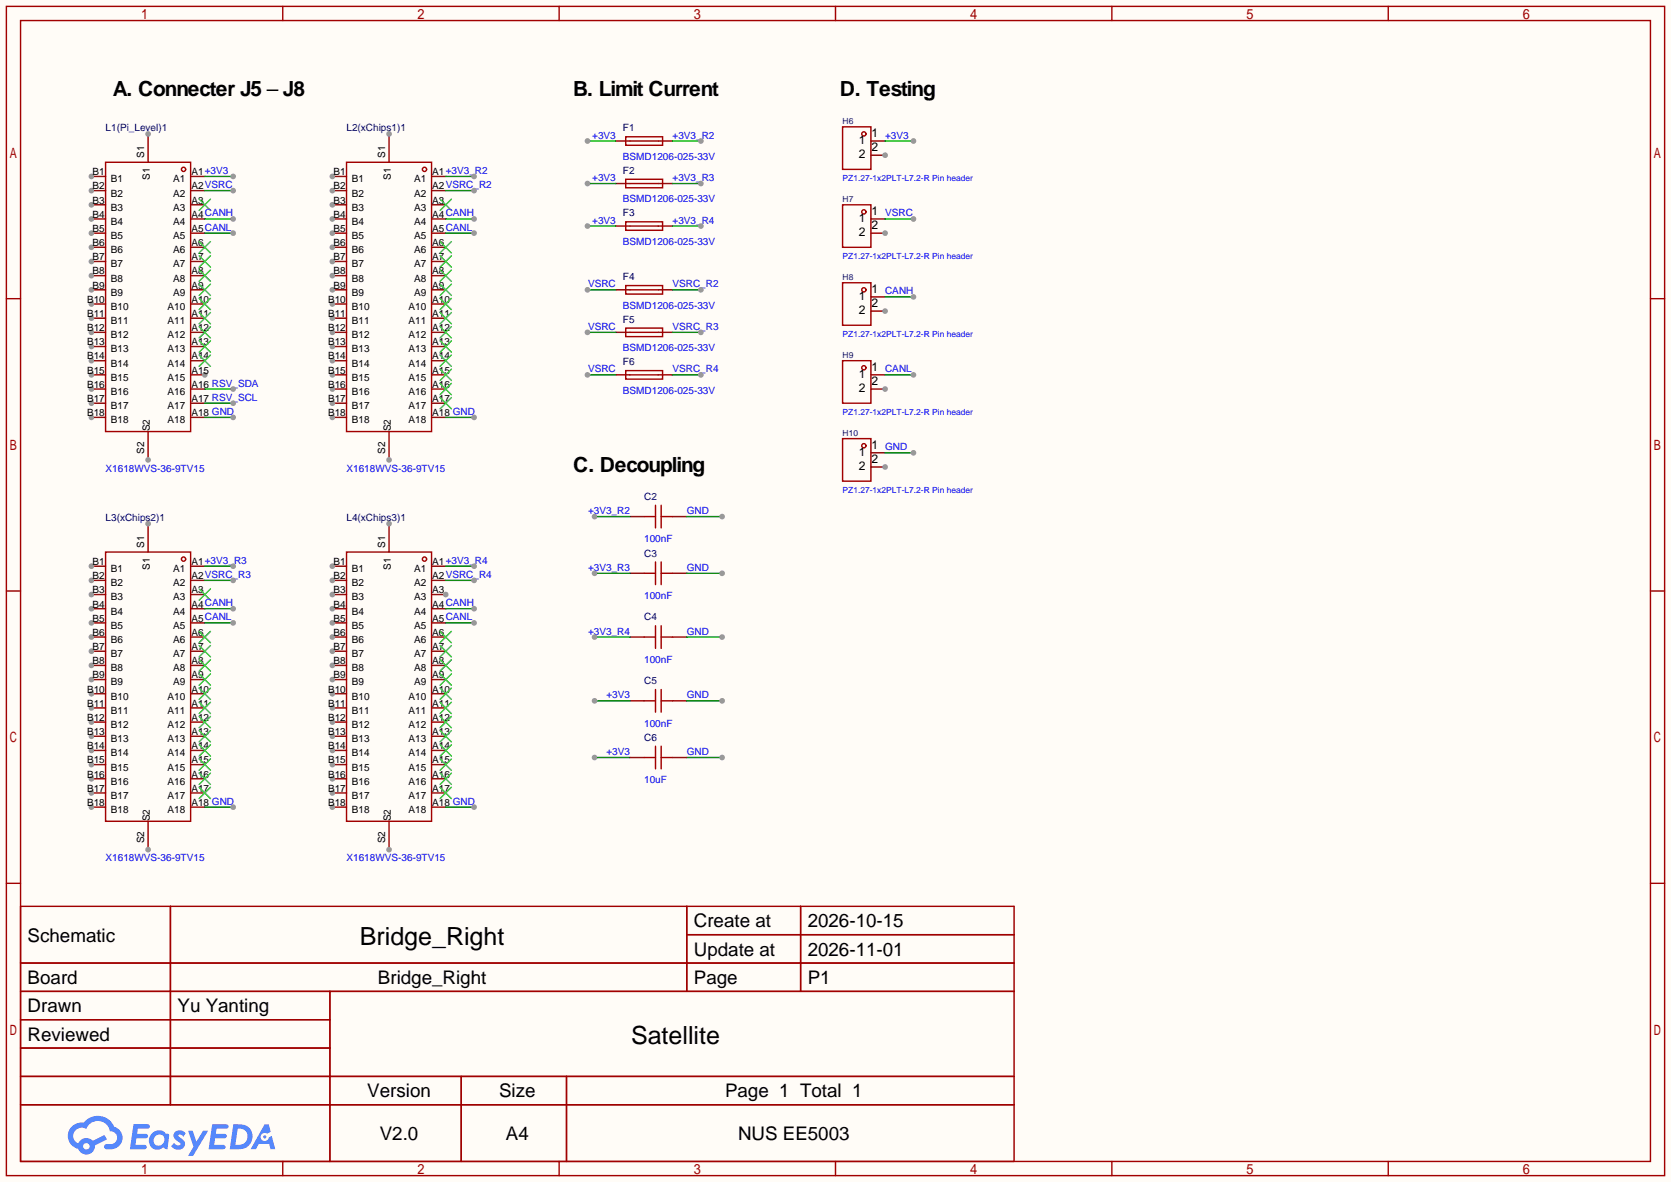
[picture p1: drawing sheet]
<svg xmlns="http://www.w3.org/2000/svg" width="299mm" height="212mm" viewBox="0 0 299 212" stroke-linecap="round" stroke-linejoin="round" font-family="sans-serif">
<path d="M0 0h299.5v211.8h-299.5z" fill="#fffcf7"/>
<g fill="none" stroke="#a10000" stroke-width=".25">
<path d="M1.1 1.1h297.2v209.6h-297.2zM3.7 3.7h292.1v204.5h-292.1zM50.7 1.1v2.6M100.2 1.1v2.6M149.7 1.1v2.6M199.3 1.1v2.6M248.8 1.1v2.6M1.1 53.5h2.6M295.8 53.5h2.5M1.1 105.9h2.6M295.8 105.9h2.5M1.1 158.3h2.6"/>
<path d="M295.8 158.3h2.5M3.7 162.4h178v45.8h-178zM3.7 172.6h178M3.7 177.7h178M30.5 162.4v35.6M59.1 177.7v30.5M123.1 162.4v15.3M123.1 167.5h58.6M143.5 162.4v15.3M3.7 182.8h55.4M3.7 192.9h178M3.7 187.8h55.4"/>
<path d="M3.7 198h178M82.7 192.9v15.3M101.5 192.9v15.3M50.7 208.2v2.5M100.2 208.2v2.5M149.7 208.2v2.5M199.3 208.2v2.5M248.8 208.2v2.5"/>
</g>
<g fill="#5487ff">
<path d="M31.4 202.8a1.3 1.3 0 0 1 1.9 .3l-.4 .6a.54 .54 0 0 0-1-.2l.2 .2a1.58 1.58 0 0 1 1 1.6 1.43 1.43 0 0 1-2.4 .1l.5-.6a.64 .64 0 0 0 .5 .5 .64 .64 0 0 0 .6-.3l-.1-.2a1.6 1.6 0 0 1-1.1-1.6z"/>
<path d="M33.7 202.7h.8l.7 1.9 1.2-1.9h.9l-2.7 4.5h-.9l1-1.7z"/>
<path d="M23.9 201.5h1.7a1.31 1.31 0 0 1 1.2 .2 .4 .4 0 0 1-.4 .6h-1.7l-.1 .9h1.6a.4 .4 0 0 1 .3 .4 .4 .4 0 0 1-.4 .4h-1.7l-.1 1.2h.8a1.23 1.23 0 0 1 1.2 .2 .39 .39 0 0 1-.4 .6h-2.6z"/>
<path d="M38 201.5h1.7a1.32 1.32 0 0 1 1.2 .2 .39 .39 0 0 1-.3 .6h-1.8l-.1 .9h1.6a.4 .4 0 0 1 .4 .4 .4 .4 0 0 1-.5 .4h-1.6l-.2 1.2h.8a1.23 1.23 0 0 1 1.2 .2 .39 .39 0 0 1-.4 .6h-2.6z"/>
<path d="M47.4 201.5h.8l.3 1.3-.6 .4a.75 .75 0 0 0-1.1 .3 .75 .75 0 0 0 .4 1 .75 .75 0 0 0 1-.6l.5-.3 .6 2.4h-.8l-.3-1h-1.8l-.5 1h-1z"/>
<path d="M41.8 201.5l-.6 4.5h1.4a2.27 2.27 0 0 0 2.7-2.3 2.27 2.27 0 0 0-2.7-2.2zM42.6 202.3a1.5 1.5 0 0 1 1.8 1.5 1.5 1.5 0 0 1-1.9 1.4h-.3z"/>
<path d="M27.2 203.1a1.62 1.62 0 0 0-.4 2.1 1.62 1.62 0 0 0 2.1 .7l.3-.3 .4 .3 .4 .1 .3-2.5-.1-.3h-.5a1.58 1.58 0 0 0-2.5-.1zM27.8 203.6a.98 .98 0 0 1 1.6 .2 .98 .98 0 0 1-.6 1.5 .94 .94 0 0 1-1.2-.4 .94 .94 0 0 1 .2-1.3z"/>
<path d="M12.9 201.9a2.37 2.37 0 0 0 1.1 4 1.54 1.54 0 0 0 1.8 1 1.54 1.54 0 0 0 1.2-1.6l2.2-1.1-.5-.8-2.1 1.1a1.57 1.57 0 0 0-2.6 .4 1.5 1.5 0 0 1-.7-2.1 1.5 1.5 0 0 1 2.2-.5 2.23 2.23 0 0 1 2.3-1.4 2.23 2.23 0 0 1 1.9 1.8 1.16 1.16 0 0 1 1.3 1.1 1.16 1.16 0 0 1-1.1 1.3h-.7a.47 .47 0 0 0-.6 .3 .47 .47 0 0 0 .5 .6 2.23 2.23 0 0 0 2.2-.7 2.23 2.23 0 0 0 .5-2.3 2.16 2.16 0 0 0-1.3-1.1 3.2 3.2 0 0 0-5.5-.7l-1.1 .1zM14.9 205.4a.6 .6 0 0 1 1.2 0 .6 .6 0 0 1-1.2 0z"/>
<circle cx="47.4" cy="203.8" r=".28"/>
</g>
<path d="M16.4 144.7h2.5" fill="none" stroke="#870000" stroke-width=".25"/>
<circle cx="16.4" cy="144.7" r=".51" fill="#999"/>
<path d="M16.4 142.1h2.5" fill="none" stroke="#870000" stroke-width=".25"/>
<circle cx="16.4" cy="142.1" r=".51" fill="#999"/>
<path d="M16.4 139.6h2.5" fill="none" stroke="#870000" stroke-width=".25"/>
<circle cx="16.4" cy="139.6" r=".51" fill="#999"/>
<path d="M16.4 137h2.5" fill="none" stroke="#870000" stroke-width=".25"/>
<circle cx="16.4" cy="137" r=".51" fill="#999"/>
<path d="M16.4 134.5h2.5" fill="none" stroke="#870000" stroke-width=".25"/>
<circle cx="16.4" cy="134.5" r=".51" fill="#999"/>
<path d="M16.4 132h2.5" fill="none" stroke="#870000" stroke-width=".25"/>
<circle cx="16.4" cy="132" r=".51" fill="#999"/>
<path d="M16.4 129.4h2.5" fill="none" stroke="#870000" stroke-width=".25"/>
<circle cx="16.4" cy="129.4" r=".51" fill="#999"/>
<path d="M16.4 126.9h2.5" fill="none" stroke="#870000" stroke-width=".25"/>
<circle cx="16.4" cy="126.9" r=".51" fill="#999"/>
<path d="M16.4 124.3h2.5" fill="none" stroke="#870000" stroke-width=".25"/>
<circle cx="16.4" cy="124.3" r=".51" fill="#999"/>
<path d="M16.4 121.8h2.5" fill="none" stroke="#870000" stroke-width=".25"/>
<circle cx="16.4" cy="121.8" r=".51" fill="#999"/>
<path d="M16.4 119.3h2.5" fill="none" stroke="#870000" stroke-width=".25"/>
<circle cx="16.4" cy="119.3" r=".51" fill="#999"/>
<path d="M16.4 116.7h2.5" fill="none" stroke="#870000" stroke-width=".25"/>
<circle cx="16.4" cy="116.7" r=".51" fill="#999"/>
<path d="M16.4 114.2h2.5" fill="none" stroke="#870000" stroke-width=".25"/>
<circle cx="16.4" cy="114.2" r=".51" fill="#999"/>
<path d="M16.4 111.6h2.5" fill="none" stroke="#870000" stroke-width=".25"/>
<circle cx="16.4" cy="111.6" r=".51" fill="#999"/>
<path d="M16.4 109.1h2.5" fill="none" stroke="#870000" stroke-width=".25"/>
<circle cx="16.4" cy="109.1" r=".51" fill="#999"/>
<path d="M16.4 106.6h2.5" fill="none" stroke="#870000" stroke-width=".25"/>
<circle cx="16.4" cy="106.6" r=".51" fill="#999"/>
<path d="M16.4 104h2.5" fill="none" stroke="#870000" stroke-width=".25"/>
<circle cx="16.4" cy="104" r=".51" fill="#999"/>
<path d="M16.4 101.5h2.5" fill="none" stroke="#870000" stroke-width=".25"/>
<circle cx="16.4" cy="101.5" r=".51" fill="#999"/>
<g fill="none" stroke="#870000" stroke-width=".25">
<path d="M26.5 93.9v5M34.2 119.3h2.5M34.2 116.7h2.5M34.2 114.2h2.5M34.2 111.6h2.5M34.2 109.1h2.5M34.2 106.6h2.5M34.2 104h2.5M34.2 101.5h2.5M34.2 139.6h2.5M34.2 137h2.5M34.2 134.5h2.5"/>
<path d="M34.2 132h2.5M34.2 129.4h2.5M34.2 126.9h2.5M34.2 124.3h2.5M34.2 121.8h2.5M34.2 144.7h2.5M34.2 142.1h2.5"/>
</g>
<g fill="none" stroke="#3c3" stroke-width=".25">
<path d="M35.7 118.2l2 2.1M35.7 115.7l2 2M35.7 113.2l2 2M35.7 105.5l2 2.1M37.7 118.2l-2 2.1M37.7 115.7l-2 2M37.7 113.2l-2 2M37.7 105.5l-2 2.1M35.7 138.6l2 2M35.7 136l2 2M35.7 133.5l2 2M35.7 130.9l2 2.1"/>
<path d="M35.7 128.4l2 2M35.7 125.9l2 2M35.7 123.3l2 2M35.7 120.8l2 2M37.7 138.6l-2 2M37.7 136l-2 2M37.7 133.5l-2 2M37.7 130.9l-2 2.1M37.7 128.4l-2 2M37.7 125.9l-2 2M37.7 123.3l-2 2M37.7 120.8l-2 2"/>
<path d="M35.7 141.1l2 2M37.7 141.1l-2 2"/>
</g>
<g fill="none" stroke="#a10000" stroke-width=".25">
<path d="M18.9 98.9h15.3v48.3h-15.3z"/>
<circle cx="32.9" cy="100.2" r=".38"/>
</g>
<circle cx="26.5" cy="93.9" r=".51" fill="#999"/>
<path d="M26.5 147.2v5.1" fill="none" stroke="#870000" stroke-width=".25"/>
<circle cx="26.5" cy="152.3" r=".51" fill="#999"/>
<path d="M59.6 144.7h2.5" fill="none" stroke="#870000" stroke-width=".25"/>
<circle cx="59.6" cy="144.7" r=".51" fill="#999"/>
<path d="M59.6 142.1h2.5" fill="none" stroke="#870000" stroke-width=".25"/>
<circle cx="59.6" cy="142.1" r=".51" fill="#999"/>
<path d="M59.6 139.6h2.5" fill="none" stroke="#870000" stroke-width=".25"/>
<circle cx="59.6" cy="139.6" r=".51" fill="#999"/>
<path d="M59.6 137h2.5" fill="none" stroke="#870000" stroke-width=".25"/>
<circle cx="59.6" cy="137" r=".51" fill="#999"/>
<path d="M59.6 134.5h2.5" fill="none" stroke="#870000" stroke-width=".25"/>
<circle cx="59.6" cy="134.5" r=".51" fill="#999"/>
<path d="M59.6 132h2.5" fill="none" stroke="#870000" stroke-width=".25"/>
<circle cx="59.6" cy="132" r=".51" fill="#999"/>
<path d="M59.6 129.4h2.5" fill="none" stroke="#870000" stroke-width=".25"/>
<circle cx="59.6" cy="129.4" r=".51" fill="#999"/>
<path d="M59.6 126.9h2.5" fill="none" stroke="#870000" stroke-width=".25"/>
<circle cx="59.6" cy="126.9" r=".51" fill="#999"/>
<path d="M59.6 124.3h2.5" fill="none" stroke="#870000" stroke-width=".25"/>
<circle cx="59.6" cy="124.3" r=".51" fill="#999"/>
<path d="M59.6 121.8h2.5" fill="none" stroke="#870000" stroke-width=".25"/>
<circle cx="59.6" cy="121.8" r=".51" fill="#999"/>
<path d="M59.6 119.3h2.5" fill="none" stroke="#870000" stroke-width=".25"/>
<circle cx="59.6" cy="119.3" r=".51" fill="#999"/>
<path d="M59.6 116.7h2.5" fill="none" stroke="#870000" stroke-width=".25"/>
<circle cx="59.6" cy="116.7" r=".51" fill="#999"/>
<path d="M59.6 114.2h2.5" fill="none" stroke="#870000" stroke-width=".25"/>
<circle cx="59.6" cy="114.2" r=".51" fill="#999"/>
<path d="M59.6 111.6h2.5" fill="none" stroke="#870000" stroke-width=".25"/>
<circle cx="59.6" cy="111.6" r=".51" fill="#999"/>
<path d="M59.6 109.1h2.5" fill="none" stroke="#870000" stroke-width=".25"/>
<circle cx="59.6" cy="109.1" r=".51" fill="#999"/>
<path d="M59.6 106.6h2.5" fill="none" stroke="#870000" stroke-width=".25"/>
<circle cx="59.6" cy="106.6" r=".51" fill="#999"/>
<path d="M59.6 104h2.5" fill="none" stroke="#870000" stroke-width=".25"/>
<circle cx="59.6" cy="104" r=".51" fill="#999"/>
<path d="M59.6 101.5h2.5" fill="none" stroke="#870000" stroke-width=".25"/>
<circle cx="59.6" cy="101.5" r=".51" fill="#999"/>
<g fill="none" stroke="#870000" stroke-width=".25">
<path d="M77.3 119.3h2.6M77.3 116.7h2.6M77.3 114.2h2.6M77.3 111.6h2.6M77.3 109.1h2.6M77.3 106.6h2.6M77.3 139.6h2.6M77.3 137h2.6M77.3 134.5h2.6M77.3 132h2.6M77.3 129.4h2.6M77.3 126.9h2.6"/>
<path d="M77.3 124.3h2.6M77.3 121.8h2.6M77.3 144.7h2.6M77.3 142.1h2.6"/>
</g>
<g fill="none" stroke="#3c3" stroke-width=".25">
<path d="M78.9 118.2l2 2.1M78.9 115.7l2 2M78.9 113.2l2 2M80.9 118.2l-2 2.1M80.9 115.7l-2 2M80.9 113.2l-2 2M78.9 138.6l2 2M78.9 136l2 2M78.9 133.5l2 2M78.9 130.9l2 2.1M78.9 128.4l2 2M78.9 125.9l2 2"/>
<path d="M78.9 123.3l2 2M78.9 120.8l2 2M80.9 138.6l-2 2M80.9 136l-2 2M80.9 133.5l-2 2M80.9 130.9l-2 2.1M80.9 128.4l-2 2M80.9 125.9l-2 2M80.9 123.3l-2 2M80.9 120.8l-2 2M78.9 141.1l2 2M80.9 141.1l-2 2"/>
</g>
<circle cx="79.9" cy="106.6" r=".51" fill="#999"/>
<path d="M69.7 93.9v5M77.3 104h2.6M77.3 101.5h2.6" fill="none" stroke="#870000" stroke-width=".25"/>
<g fill="none" stroke="#a10000" stroke-width=".25">
<path d="M62.1 98.9h15.2v48.3h-15.2z"/>
<circle cx="76.1" cy="100.2" r=".38"/>
</g>
<circle cx="69.7" cy="93.9" r=".51" fill="#999"/>
<path d="M69.7 147.2v5.1" fill="none" stroke="#870000" stroke-width=".25"/>
<circle cx="69.7" cy="152.3" r=".51" fill="#999"/>
<path d="M59.6 74.8h2.5" fill="none" stroke="#870000" stroke-width=".25"/>
<circle cx="59.6" cy="74.8" r=".51" fill="#999"/>
<path d="M59.6 72.3h2.5" fill="none" stroke="#870000" stroke-width=".25"/>
<circle cx="59.6" cy="72.3" r=".51" fill="#999"/>
<path d="M59.6 69.7h2.5" fill="none" stroke="#870000" stroke-width=".25"/>
<circle cx="59.6" cy="69.7" r=".51" fill="#999"/>
<path d="M59.6 67.2h2.5" fill="none" stroke="#870000" stroke-width=".25"/>
<circle cx="59.6" cy="67.2" r=".51" fill="#999"/>
<path d="M59.6 64.6h2.5" fill="none" stroke="#870000" stroke-width=".25"/>
<circle cx="59.6" cy="64.6" r=".51" fill="#999"/>
<path d="M59.6 62.1h2.5" fill="none" stroke="#870000" stroke-width=".25"/>
<circle cx="59.6" cy="62.1" r=".51" fill="#999"/>
<path d="M59.6 59.6h2.5" fill="none" stroke="#870000" stroke-width=".25"/>
<circle cx="59.6" cy="59.6" r=".51" fill="#999"/>
<path d="M59.6 57h2.5" fill="none" stroke="#870000" stroke-width=".25"/>
<circle cx="59.6" cy="57" r=".51" fill="#999"/>
<path d="M59.6 54.5h2.5" fill="none" stroke="#870000" stroke-width=".25"/>
<circle cx="59.6" cy="54.5" r=".51" fill="#999"/>
<path d="M59.6 51.9h2.5" fill="none" stroke="#870000" stroke-width=".25"/>
<circle cx="59.6" cy="51.9" r=".51" fill="#999"/>
<path d="M59.6 49.4h2.5" fill="none" stroke="#870000" stroke-width=".25"/>
<circle cx="59.6" cy="49.4" r=".51" fill="#999"/>
<path d="M59.6 46.9h2.5" fill="none" stroke="#870000" stroke-width=".25"/>
<circle cx="59.6" cy="46.9" r=".51" fill="#999"/>
<path d="M59.6 44.3h2.5" fill="none" stroke="#870000" stroke-width=".25"/>
<circle cx="59.6" cy="44.3" r=".51" fill="#999"/>
<path d="M59.6 41.8h2.5" fill="none" stroke="#870000" stroke-width=".25"/>
<circle cx="59.6" cy="41.8" r=".51" fill="#999"/>
<path d="M59.6 39.2h2.5" fill="none" stroke="#870000" stroke-width=".25"/>
<circle cx="59.6" cy="39.2" r=".51" fill="#999"/>
<path d="M59.6 36.7h2.5" fill="none" stroke="#870000" stroke-width=".25"/>
<circle cx="59.6" cy="36.7" r=".51" fill="#999"/>
<path d="M59.6 34.2h2.5" fill="none" stroke="#870000" stroke-width=".25"/>
<circle cx="59.6" cy="34.2" r=".51" fill="#999"/>
<path d="M59.6 31.6h2.5" fill="none" stroke="#870000" stroke-width=".25"/>
<circle cx="59.6" cy="31.6" r=".51" fill="#999"/>
<g fill="none" stroke="#870000" stroke-width=".25">
<path d="M69.7 24v5.1M77.3 39.2h2.6M77.3 36.7h2.6M77.3 34.2h2.6M77.3 31.6h2.6M77.3 59.6h2.6M77.3 57h2.6M77.3 54.5h2.6M77.3 51.9h2.6M77.3 49.4h2.6M77.3 46.9h2.6M77.3 44.3h2.6"/>
<path d="M77.3 41.8h2.6M77.3 74.8h2.6M77.3 72.3h2.6M77.3 69.7h2.6M77.3 67.2h2.6M77.3 64.6h2.6M77.3 62.1h2.6"/>
</g>
<g fill="none" stroke="#3c3" stroke-width=".25">
<path d="M78.9 35.7l2 2M80.9 35.7l-2 2M78.9 58.5l2 2.1M78.9 56l2 2M78.9 53.5l2 2M78.9 50.9l2 2.1M78.9 48.4l2 2M78.9 45.8l2 2.1M78.9 43.3l2 2M80.9 58.5l-2 2.1M80.9 56l-2 2M80.9 53.5l-2 2"/>
<path d="M80.9 50.9l-2 2.1M80.9 48.4l-2 2M80.9 45.8l-2 2.1M80.9 43.3l-2 2M78.9 71.2l2 2.1M78.9 68.7l2 2M78.9 66.2l2 2M78.9 63.6l2 2.1M78.9 61.1l2 2M80.9 71.2l-2 2.1M80.9 68.7l-2 2M80.9 66.2l-2 2"/>
<path d="M80.9 63.6l-2 2.1M80.9 61.1l-2 2"/>
</g>
<g fill="none" stroke="#a10000" stroke-width=".25">
<path d="M62.1 29.1h15.2v48.2h-15.2z"/>
<circle cx="76.1" cy="30.4" r=".38"/>
</g>
<circle cx="69.7" cy="24" r=".51" fill="#999"/>
<path d="M69.7 77.3v5.1" fill="none" stroke="#870000" stroke-width=".25"/>
<circle cx="69.7" cy="82.4" r=".51" fill="#999"/>
<path d="M16.4 74.8h2.5" fill="none" stroke="#870000" stroke-width=".25"/>
<circle cx="16.4" cy="74.8" r=".51" fill="#999"/>
<path d="M16.4 72.3h2.5" fill="none" stroke="#870000" stroke-width=".25"/>
<circle cx="16.4" cy="72.3" r=".51" fill="#999"/>
<path d="M16.4 69.7h2.5" fill="none" stroke="#870000" stroke-width=".25"/>
<circle cx="16.4" cy="69.7" r=".51" fill="#999"/>
<path d="M16.4 67.2h2.5" fill="none" stroke="#870000" stroke-width=".25"/>
<circle cx="16.4" cy="67.2" r=".51" fill="#999"/>
<path d="M16.4 64.6h2.5" fill="none" stroke="#870000" stroke-width=".25"/>
<circle cx="16.4" cy="64.6" r=".51" fill="#999"/>
<path d="M16.4 62.1h2.5" fill="none" stroke="#870000" stroke-width=".25"/>
<circle cx="16.4" cy="62.1" r=".51" fill="#999"/>
<path d="M16.4 59.6h2.5" fill="none" stroke="#870000" stroke-width=".25"/>
<circle cx="16.4" cy="59.6" r=".51" fill="#999"/>
<path d="M16.4 57h2.5" fill="none" stroke="#870000" stroke-width=".25"/>
<circle cx="16.4" cy="57" r=".51" fill="#999"/>
<path d="M16.4 54.5h2.5" fill="none" stroke="#870000" stroke-width=".25"/>
<circle cx="16.4" cy="54.5" r=".51" fill="#999"/>
<path d="M16.4 51.9h2.5" fill="none" stroke="#870000" stroke-width=".25"/>
<circle cx="16.4" cy="51.9" r=".51" fill="#999"/>
<path d="M16.4 49.4h2.5" fill="none" stroke="#870000" stroke-width=".25"/>
<circle cx="16.4" cy="49.4" r=".51" fill="#999"/>
<path d="M16.4 46.9h2.5" fill="none" stroke="#870000" stroke-width=".25"/>
<circle cx="16.4" cy="46.9" r=".51" fill="#999"/>
<path d="M16.4 44.3h2.5" fill="none" stroke="#870000" stroke-width=".25"/>
<circle cx="16.4" cy="44.3" r=".51" fill="#999"/>
<path d="M16.4 41.8h2.5" fill="none" stroke="#870000" stroke-width=".25"/>
<circle cx="16.4" cy="41.8" r=".51" fill="#999"/>
<path d="M16.4 39.2h2.5" fill="none" stroke="#870000" stroke-width=".25"/>
<circle cx="16.4" cy="39.2" r=".51" fill="#999"/>
<path d="M16.4 36.7h2.5" fill="none" stroke="#870000" stroke-width=".25"/>
<circle cx="16.4" cy="36.7" r=".51" fill="#999"/>
<path d="M16.4 34.2h2.5" fill="none" stroke="#870000" stroke-width=".25"/>
<circle cx="16.4" cy="34.2" r=".51" fill="#999"/>
<path d="M16.4 31.6h2.5" fill="none" stroke="#870000" stroke-width=".25"/>
<circle cx="16.4" cy="31.6" r=".51" fill="#999"/>
<path d="M34.2 74.8h2.5M34.2 72.3h2.5M34.2 69.7h2.5M34.2 67.2h2.5" fill="none" stroke="#870000" stroke-width=".25"/>
<circle cx="36.7" cy="67.2" r=".51" fill="#999"/>
<g fill="none" stroke="#870000" stroke-width=".25">
<path d="M26.5 24v5.1M34.2 39.2h2.5M34.2 36.7h2.5M34.2 34.2h2.5M34.2 31.6h2.5M34.2 59.6h2.5M34.2 57h2.5M34.2 54.5h2.5M34.2 51.9h2.5M34.2 49.4h2.5M34.2 46.9h2.5M34.2 44.3h2.5"/>
<path d="M34.2 41.8h2.5M34.2 64.6h2.5M34.2 62.1h2.5"/>
</g>
<g fill="none" stroke="#3c3" stroke-width=".25">
<path d="M35.7 35.7l2 2M37.7 35.7l-2 2M35.7 58.5l2 2.1M35.7 56l2 2M35.7 53.5l2 2M35.7 50.9l2 2.1M35.7 48.4l2 2M35.7 45.8l2 2.1M35.7 43.3l2 2M37.7 58.5l-2 2.1M37.7 56l-2 2M37.7 53.5l-2 2"/>
<path d="M37.7 50.9l-2 2.1M37.7 48.4l-2 2M37.7 45.8l-2 2.1M37.7 43.3l-2 2M35.7 63.6l2 2.1M35.7 61.1l2 2M37.7 63.6l-2 2.1M37.7 61.1l-2 2"/>
</g>
<g fill="none" stroke="#a10000" stroke-width=".25">
<path d="M18.9 29.1h15.3v48.2h-15.3z"/>
<circle cx="32.9" cy="30.4" r=".38"/>
</g>
<circle cx="26.5" cy="24" r=".51" fill="#999"/>
<path d="M26.5 77.3v5.1" fill="none" stroke="#870000" stroke-width=".25"/>
<circle cx="26.5" cy="82.4" r=".51" fill="#999"/>
<path d="M36.7 101.5h5.1" fill="none" stroke="#008700" stroke-width=".25"/>
<circle cx="41.8" cy="101.5" r=".51" fill="#999"/>
<path d="M79.9 31.6h5.1" fill="none" stroke="#008700" stroke-width=".25"/>
<circle cx="85" cy="31.6" r=".51" fill="#999"/>
<path d="M79.9 101.5h5.1" fill="none" stroke="#008700" stroke-width=".25"/>
<circle cx="85" cy="101.5" r=".51" fill="#999"/>
<path d="M36.7 31.6h5.1" fill="none" stroke="#008700" stroke-width=".25"/>
<circle cx="41.8" cy="31.6" r=".51" fill="#999"/>
<path d="M79.9 34.2h5.1" fill="none" stroke="#008700" stroke-width=".25"/>
<circle cx="85" cy="34.2" r=".51" fill="#999"/>
<path d="M79.9 104h5.1" fill="none" stroke="#008700" stroke-width=".25"/>
<circle cx="85" cy="104" r=".51" fill="#999"/>
<path d="M36.7 34.2h5.1" fill="none" stroke="#008700" stroke-width=".25"/>
<circle cx="41.8" cy="34.2" r=".51" fill="#999"/>
<path d="M36.7 104h5.1" fill="none" stroke="#008700" stroke-width=".25"/>
<circle cx="41.8" cy="104" r=".51" fill="#999"/>
<path d="M36.7 109.1h5.1" fill="none" stroke="#008700" stroke-width=".25"/>
<circle cx="41.8" cy="109.1" r=".51" fill="#999"/>
<path d="M79.9 39.2h5.1" fill="none" stroke="#008700" stroke-width=".25"/>
<circle cx="85" cy="39.2" r=".51" fill="#999"/>
<path d="M79.9 109.1h5.1" fill="none" stroke="#008700" stroke-width=".25"/>
<circle cx="85" cy="109.1" r=".51" fill="#999"/>
<path d="M36.7 39.2h5.1" fill="none" stroke="#008700" stroke-width=".25"/>
<circle cx="41.8" cy="39.2" r=".51" fill="#999"/>
<path d="M36.7 111.6h5.1" fill="none" stroke="#008700" stroke-width=".25"/>
<circle cx="41.8" cy="111.6" r=".51" fill="#999"/>
<path d="M79.9 41.8h5.1" fill="none" stroke="#008700" stroke-width=".25"/>
<circle cx="85" cy="41.8" r=".51" fill="#999"/>
<path d="M36.7 41.8h5.1" fill="none" stroke="#008700" stroke-width=".25"/>
<circle cx="41.8" cy="41.8" r=".51" fill="#999"/>
<path d="M79.9 111.6h5.1" fill="none" stroke="#008700" stroke-width=".25"/>
<circle cx="85" cy="111.6" r=".51" fill="#999"/>
<path d="M36.7 69.7h5.1" fill="none" stroke="#008700" stroke-width=".25"/>
<circle cx="41.8" cy="69.7" r=".51" fill="#999"/>
<path d="M36.7 72.3h5.1" fill="none" stroke="#008700" stroke-width=".25"/>
<circle cx="41.8" cy="72.3" r=".51" fill="#999"/>
<path d="M36.7 144.7h5.1" fill="none" stroke="#008700" stroke-width=".25"/>
<circle cx="41.8" cy="144.7" r=".51" fill="#999"/>
<path d="M79.9 74.8h5.1" fill="none" stroke="#008700" stroke-width=".25"/>
<circle cx="85" cy="74.8" r=".51" fill="#999"/>
<path d="M36.7 74.8h5.1" fill="none" stroke="#008700" stroke-width=".25"/>
<circle cx="41.8" cy="74.8" r=".51" fill="#999"/>
<path d="M79.9 144.7h5.1" fill="none" stroke="#008700" stroke-width=".25"/>
<circle cx="85" cy="144.7" r=".51" fill="#999"/>
<path d="M112.1 39.8h6.6v1.5h-6.6zM112.1 32.1h6.6v1.6h-6.6zM112.1 24.5h6.6v1.5h-6.6zM112.9 32.9h5.1M112.9 25.3h5.1M112.1 58.8h6.6v1.5h-6.6zM112.1 51.2h6.6v1.5h-6.6zM112.9 59.6h5.1M112.9 51.9h5.1M112.9 40.5h5.1M112.1 66.4h6.6v1.5h-6.6zM112.9 67.2h5.1" fill="none" stroke="#a10000" stroke-width=".25"/>
<path d="M110.4 32.9h2.5M110.4 25.3h2.5M118 32.9h2.5M118 25.3h2.5M110.4 59.6h2.5M110.4 51.9h2.5M110.4 40.5h2.5M118 59.6h2.5M118 51.9h2.5M118 40.5h2.5M110.4 67.2h2.5M118 67.2h2.5" fill="none" stroke="#870000" stroke-width=".25"/>
<path d="M105.3 25.3h5.1" fill="none" stroke="#008700" stroke-width=".25"/>
<circle cx="105.3" cy="25.3" r=".51" fill="#999"/>
<path d="M105.3 32.9h5.1" fill="none" stroke="#008700" stroke-width=".25"/>
<circle cx="105.3" cy="32.9" r=".51" fill="#999"/>
<path d="M105.3 40.5h5.1" fill="none" stroke="#008700" stroke-width=".25"/>
<circle cx="105.3" cy="40.5" r=".51" fill="#999"/>
<path d="M120.5 25.3h5.1" fill="none" stroke="#008700" stroke-width=".25"/>
<circle cx="125.6" cy="25.3" r=".51" fill="#999"/>
<path d="M120.5 32.9h5.1" fill="none" stroke="#008700" stroke-width=".25"/>
<circle cx="125.6" cy="32.9" r=".51" fill="#999"/>
<path d="M120.5 40.5h5.1" fill="none" stroke="#008700" stroke-width=".25"/>
<circle cx="125.6" cy="40.5" r=".51" fill="#999"/>
<path d="M105.3 51.9h5.1" fill="none" stroke="#008700" stroke-width=".25"/>
<circle cx="105.3" cy="51.9" r=".51" fill="#999"/>
<path d="M120.5 51.9h5.1" fill="none" stroke="#008700" stroke-width=".25"/>
<circle cx="125.6" cy="51.9" r=".51" fill="#999"/>
<path d="M105.3 59.6h5.1" fill="none" stroke="#008700" stroke-width=".25"/>
<circle cx="105.3" cy="59.6" r=".51" fill="#999"/>
<path d="M120.5 59.6h5.1" fill="none" stroke="#008700" stroke-width=".25"/>
<circle cx="125.6" cy="59.6" r=".51" fill="#999"/>
<path d="M105.3 67.2h5.1" fill="none" stroke="#008700" stroke-width=".25"/>
<circle cx="105.3" cy="67.2" r=".51" fill="#999"/>
<path d="M120.5 67.2h5.1" fill="none" stroke="#008700" stroke-width=".25"/>
<circle cx="125.6" cy="67.2" r=".51" fill="#999"/>
<g fill="none" stroke="#a10000" stroke-width=".25">
<path d="M115.4 92.6h2.1M117.5 90.6v4M118.5 92.6h2M118.5 90.6v4M115.4 102.7h2.1M115.4 114.2h2.1M117.5 100.7v4.1M117.5 112.1v4.1M118.5 100.7v4.1M118.5 112.1v4.1M118.5 102.7h2M118.5 114.2h2"/>
<path d="M115.4 125.6h2.1M117.5 123.6v4M118.5 123.6v4M118.5 125.6h2"/>
</g>
<path d="M112.9 92.6h2.5M120.5 92.6h2.6M112.9 102.7h2.5M112.9 114.2h2.5M120.5 102.7h2.6M120.5 114.2h2.6M112.9 125.6h2.5M120.5 125.6h2.6" fill="none" stroke="#870000" stroke-width=".25"/>
<path d="M106.6 92.6h6.3" fill="none" stroke="#008700" stroke-width=".25"/>
<circle cx="106.6" cy="92.6" r=".51" fill="#999"/>
<path d="M106.6 102.7h6.3" fill="none" stroke="#008700" stroke-width=".25"/>
<circle cx="106.6" cy="102.7" r=".51" fill="#999"/>
<path d="M106.6 114.2h6.3" fill="none" stroke="#008700" stroke-width=".25"/>
<circle cx="106.6" cy="114.2" r=".51" fill="#999"/>
<path d="M106.6 125.6h6.3" fill="none" stroke="#008700" stroke-width=".25"/>
<circle cx="106.6" cy="125.6" r=".51" fill="#999"/>
<path d="M106.6 135.8h6.3" fill="none" stroke="#008700" stroke-width=".25"/>
<circle cx="106.6" cy="135.8" r=".51" fill="#999"/>
<path d="M123.1 92.6h6.3" fill="none" stroke="#008700" stroke-width=".25"/>
<circle cx="129.4" cy="92.6" r=".51" fill="#999"/>
<path d="M123.1 102.7h6.3" fill="none" stroke="#008700" stroke-width=".25"/>
<circle cx="129.4" cy="102.7" r=".51" fill="#999"/>
<path d="M123.1 125.6h6.3" fill="none" stroke="#008700" stroke-width=".25"/>
<circle cx="129.4" cy="125.6" r=".51" fill="#999"/>
<path d="M123.1 114.2h6.3" fill="none" stroke="#008700" stroke-width=".25"/>
<circle cx="129.4" cy="114.2" r=".51" fill="#999"/>
<path d="M123.1 135.8h6.3" fill="none" stroke="#008700" stroke-width=".25"/>
<circle cx="129.4" cy="135.8" r=".51" fill="#999"/>
<g fill="none" stroke="#a10000" stroke-width=".25">
<path d="M151 78.6h5.1v7.6h-5.1zM115.4 135.8h2.1M117.5 133.7v4.1M118.5 135.8h2M118.5 133.7v4.1"/>
<circle cx="154.8" cy="79.9" r=".38"/>
</g>
<path d="M156.1 81.2h2.5M156.1 83.7h2.5M112.9 135.8h2.5M120.5 135.8h2.6" fill="none" stroke="#870000" stroke-width=".25"/>
<circle cx="158.6" cy="83.7" r=".51" fill="#999"/>
<g fill="none" stroke="#a10000" stroke-width=".25">
<path d="M151 64.6h5.1v7.7h-5.1z"/>
<circle cx="154.8" cy="65.9" r=".38"/>
</g>
<path d="M156.1 67.2h2.5M156.1 69.7h2.5" fill="none" stroke="#870000" stroke-width=".25"/>
<circle cx="158.6" cy="69.7" r=".51" fill="#999"/>
<g fill="none" stroke="#a10000" stroke-width=".25">
<path d="M151 50.7h5.1v7.6h-5.1z"/>
<circle cx="154.8" cy="51.9" r=".38"/>
</g>
<path d="M156.1 53.2h2.5M156.1 55.8h2.5" fill="none" stroke="#870000" stroke-width=".25"/>
<circle cx="158.6" cy="55.8" r=".51" fill="#999"/>
<g fill="none" stroke="#a10000" stroke-width=".25">
<path d="M151 22.7h5.1v7.7h-5.1z"/>
<circle cx="154.8" cy="24" r=".38"/>
</g>
<path d="M156.1 25.3h2.5M156.1 27.8h2.5" fill="none" stroke="#870000" stroke-width=".25"/>
<circle cx="158.6" cy="27.8" r=".51" fill="#999"/>
<g fill="none" stroke="#a10000" stroke-width=".25">
<path d="M151 36.7h5.1v7.6h-5.1z"/>
<circle cx="154.8" cy="38" r=".38"/>
</g>
<path d="M156.1 39.2h2.5M156.1 41.8h2.5" fill="none" stroke="#870000" stroke-width=".25"/>
<circle cx="158.6" cy="41.8" r=".51" fill="#999"/>
<path d="M158.6 25.3h5.1" fill="none" stroke="#008700" stroke-width=".25"/>
<circle cx="163.7" cy="25.3" r=".51" fill="#999"/>
<path d="M158.6 39.2h5.1" fill="none" stroke="#008700" stroke-width=".25"/>
<circle cx="163.7" cy="39.2" r=".51" fill="#999"/>
<path d="M158.6 53.2h5.1" fill="none" stroke="#008700" stroke-width=".25"/>
<circle cx="163.7" cy="53.2" r=".51" fill="#999"/>
<path d="M158.6 67.2h5.1" fill="none" stroke="#008700" stroke-width=".25"/>
<circle cx="163.7" cy="67.2" r=".51" fill="#999"/>
<path d="M158.6 81.2h5.1" fill="none" stroke="#008700" stroke-width=".25"/>
<circle cx="163.7" cy="81.2" r=".51" fill="#999"/>
<g font-size="4.5">
<text x="64.5" y="169.3">Bridge_Right</text>
<text x="113.1" y="187.1">Satellite</text>
</g>
<g font-size="3.7">
<text x="20.2" y="17.2">A. Connecter J5</text>
<text x="50.7" y="17.2">J8</text>
<text x="102.7" y="17.2">B. Limit Current</text>
<text x="150.5" y="17.2">D. Testing</text>
<text x="102.7" y="84.5">C. Decoupling</text>
</g>
<g font-size="3.4">
<text x="124.4" y="166.2">Create at</text>
<text x="144.8" y="166.2">2026-10-15</text>
<text x="5" y="168.7">Schematic</text>
<text x="124.4" y="171.3">Update at</text>
<text x="144.8" y="171.3">2026-11-01</text>
<text x="5" y="176.4">Board</text>
<text x="67.7" y="176.4">Bridge_Right</text>
<text x="124.4" y="176.4">Page</text>
<text x="144.8" y="176.4">P1</text>
<text x="5" y="181.4">Drawn</text>
<text x="31.8" y="181.4">Yu Yanting</text>
<text x="5" y="186.5">Reviewed</text>
<text x="65.8" y="196.7">Version</text>
<text x="89.5" y="196.7">Size</text>
<text x="129.9" y="196.7">Page 1 Total 1</text>
<text x="68.1" y="204.3">V2.0</text>
<text x="90.7" y="204.3">A4</text>
<text x="132.3" y="204.3">NUS EE5003</text>
</g>
<g font-size="2.2">
<text x="153.9" y="25.8">1</text>
<text x="153.9" y="28.4">2</text>
<text x="156.2" y="24.6">1</text>
<text x="156.2" y="27.1">2</text>
<text x="153.9" y="39.8">1</text>
<text x="156.2" y="38.5">1</text>
<text x="156.2" y="41.1">2</text>
<text x="153.9" y="42.4">2</text>
<text x="153.9" y="53.8">1</text>
<text x="156.2" y="52.5">1</text>
<text x="153.9" y="56.3">2</text>
<text x="156.2" y="55.1">2</text>
<text x="153.9" y="67.8">1</text>
<text x="153.9" y="70.3">2</text>
<text x="156.2" y="66.5">1</text>
<text x="156.2" y="69">2</text>
<text x="153.9" y="81.7">1</text>
<text x="156.2" y="80.5">1</text>
<text x="156.2" y="83">2</text>
<text x="153.9" y="84.3">2</text>
</g>
<g font-size="1.8" fill="#000080">
<text x="18.9" y="23.6">L1(Pi_Level)1</text>
<text x="62.1" y="23.6">L2(xChips1)1</text>
<text x="111.6" y="23.6">F1</text>
<text x="111.6" y="31.2">F2</text>
<text x="111.6" y="38.8">F3</text>
<text x="111.6" y="50.2">F4</text>
<text x="111.6" y="57.8">F5</text>
<text x="111.6" y="65.5">F6</text>
<text x="115.4" y="89.6">C2</text>
<text x="18.9" y="93.4">L3(xChips2)1</text>
<text x="62.1" y="93.4">L4(xChips3)1</text>
<text x="115.4" y="99.8">C3</text>
<text x="115.4" y="111.2">C4</text>
<text x="115.4" y="122.6">C5</text>
<text x="115.4" y="132.8">C6</text>
</g>
<g font-size="1.8">
<text x="25.8" y="28.3" transform="rotate(-90 25.8 28.3)">S1</text>
<text x="69" y="28.3" transform="rotate(-90 69 28.3)">S1</text>
<text x="16.6" y="33.9">B2</text>
<text x="16.6" y="31.4">B1</text>
<text x="19.9" y="35.2">B2</text>
<text x="19.9" y="32.7">B1</text>
<text x="26.9" y="32.3" transform="rotate(-90 26.9 32.3)">S1</text>
<text x="31" y="35.2">A2</text>
<text x="31" y="32.7">A1</text>
<text x="34.3" y="33.9">A2VSRC</text>
<text x="34.3" y="31.4">A1+3V3</text>
<text x="59.8" y="33.9">B2</text>
<text x="59.8" y="31.4">B1</text>
<text x="63" y="35.2">B2</text>
<text x="63" y="32.7">B1</text>
<text x="70" y="32.3" transform="rotate(-90 70 32.3)">S1</text>
<text x="74.2" y="35.2">A2</text>
<text x="74.2" y="32.7">A1</text>
<text x="77.5" y="33.9">A2VSRC_R2</text>
<text x="77.5" y="31.4">A1+3V3_R2</text>
<text x="16.6" y="41.6">B5</text>
<text x="16.6" y="39">B4</text>
<text x="16.6" y="36.5">B3</text>
<text x="19.9" y="40.3">B4</text>
<text x="19.9" y="37.8">B3</text>
<text x="31" y="40.3">A4</text>
<text x="31" y="37.8">A3</text>
<text x="34.3" y="41.6">A5CANL</text>
<text x="34.3" y="39">A4CANH</text>
<text x="34.3" y="36.5">A3</text>
<text x="59.8" y="41.6">B5</text>
<text x="59.8" y="39">B4</text>
<text x="59.8" y="36.5">B3</text>
<text x="63" y="40.3">B4</text>
<text x="63" y="37.8">B3</text>
<text x="74.2" y="40.3">A4</text>
<text x="74.2" y="37.8">A3</text>
<text x="77.5" y="41.6">A5CANL</text>
<text x="77.5" y="39">A4CANH</text>
<text x="77.5" y="36.5">A3</text>
<text x="16.6" y="46.6">B7</text>
<text x="16.6" y="44.1">B6</text>
<text x="19.9" y="47.9">B7</text>
<text x="19.9" y="45.4">B6</text>
<text x="19.9" y="42.8">B5</text>
<text x="31" y="47.9">A7</text>
<text x="31" y="45.4">A6</text>
<text x="31" y="42.8">A5</text>
<text x="34.3" y="46.6">A7</text>
<text x="34.3" y="44.1">A6</text>
<text x="59.8" y="46.6">B7</text>
<text x="59.8" y="44.1">B6</text>
<text x="63" y="47.9">B7</text>
<text x="63" y="45.4">B6</text>
<text x="63" y="42.8">B5</text>
<text x="74.2" y="47.9">A7</text>
<text x="74.2" y="45.4">A6</text>
<text x="74.2" y="42.8">A5</text>
<text x="77.5" y="46.6">A7</text>
<text x="77.5" y="44.1">A6</text>
<text x="16.6" y="51.7">B9</text>
<text x="16.6" y="49.2">B8</text>
<text x="19.9" y="53">B9</text>
<text x="19.9" y="50.5">B8</text>
<text x="31" y="53">A9</text>
<text x="31" y="50.5">A8</text>
<text x="34.3" y="51.7">A9</text>
<text x="34.3" y="49.2">A8</text>
<text x="59.8" y="51.7">B9</text>
<text x="59.8" y="49.2">B8</text>
<text x="63" y="53">B9</text>
<text x="63" y="50.5">B8</text>
<text x="74.2" y="53">A9</text>
<text x="74.2" y="50.5">A8</text>
<text x="77.5" y="51.7">A9</text>
<text x="77.5" y="49.2">A8</text>
<text x="15.6" y="59.3">B12</text>
<text x="15.6" y="56.8">B11</text>
<text x="15.6" y="54.3">B10</text>
<text x="19.9" y="58.1">B11</text>
<text x="19.9" y="55.5">B10</text>
<text x="30" y="58.1">A11</text>
<text x="30" y="55.5">A10</text>
<text x="34.3" y="59.3">A12</text>
<text x="34.3" y="56.8">A11</text>
<text x="34.3" y="54.3">A10</text>
<text x="58.8" y="59.3">B12</text>
<text x="58.8" y="56.8">B11</text>
<text x="58.8" y="54.3">B10</text>
<text x="63" y="58.1">B11</text>
<text x="63" y="55.5">B10</text>
<text x="73.2" y="58.1">A11</text>
<text x="73.2" y="55.5">A10</text>
<text x="77.5" y="59.3">A12</text>
<text x="77.5" y="56.8">A11</text>
<text x="77.5" y="54.3">A10</text>
<text x="15.6" y="64.4">B14</text>
<text x="15.6" y="61.9">B13</text>
<text x="19.9" y="65.7">B14</text>
<text x="19.9" y="63.2">B13</text>
<text x="19.9" y="60.6">B12</text>
<text x="30" y="65.7">A14</text>
<text x="30" y="63.2">A13</text>
<text x="30" y="60.6">A12</text>
<text x="34.3" y="64.4">A14</text>
<text x="34.3" y="61.9">A13</text>
<text x="58.8" y="64.4">B14</text>
<text x="58.8" y="61.9">B13</text>
<text x="63" y="65.7">B14</text>
<text x="63" y="63.2">B13</text>
<text x="63" y="60.6">B12</text>
<text x="73.2" y="65.7">A14</text>
<text x="73.2" y="63.2">A13</text>
<text x="73.2" y="60.6">A12</text>
<text x="77.5" y="64.4">A14</text>
<text x="77.5" y="61.9">A13</text>
<text x="15.6" y="69.5">B16</text>
<text x="15.6" y="67">B15</text>
<text x="19.9" y="70.8">B16</text>
<text x="19.9" y="68.2">B15</text>
<text x="30" y="70.8">A16</text>
<text x="30" y="68.2">A15</text>
<text x="34.3" y="69.5">A16 RSV_SDA</text>
<text x="34.3" y="67">A15</text>
<text x="58.8" y="69.5">B16</text>
<text x="58.8" y="67">B15</text>
<text x="63" y="70.8">B16</text>
<text x="63" y="68.2">B15</text>
<text x="73.2" y="70.8">A16</text>
<text x="73.2" y="68.2">A15</text>
<text x="77.5" y="69.5">A16</text>
<text x="77.5" y="67">A15</text>
<text x="15.6" y="74.6">B18</text>
<text x="15.6" y="72">B17</text>
<text x="19.9" y="75.9">B18</text>
<text x="19.9" y="73.3">B17</text>
<text x="26.9" y="77.3" transform="rotate(-90 26.9 77.3)">S2</text>
<text x="30" y="75.9">A18</text>
<text x="30" y="73.3">A17</text>
<text x="34.3" y="74.6">A18 GND</text>
<text x="34.3" y="72">A17 RSV_SCL</text>
<text x="58.8" y="74.6">B18</text>
<text x="58.8" y="72">B17</text>
<text x="63" y="75.9">B18</text>
<text x="63" y="73.3">B17</text>
<text x="70" y="77.3" transform="rotate(-90 70 77.3)">S2</text>
<text x="73.2" y="75.9">A18</text>
<text x="73.2" y="73.3">A17</text>
<text x="77.5" y="74.6">A18 GND</text>
<text x="77.5" y="72">A17</text>
<text x="25.8" y="81.3" transform="rotate(-90 25.8 81.3)">S2</text>
<text x="69" y="81.3" transform="rotate(-90 69 81.3)">S2</text>
<text x="16.6" y="101.3">B1</text>
<text x="25.8" y="98.1" transform="rotate(-90 25.8 98.1)">S1</text>
<text x="34.3" y="101.3">A1+3V3_R3</text>
<text x="59.8" y="101.3">B1</text>
<text x="69" y="98.1" transform="rotate(-90 69 98.1)">S1</text>
<text x="77.5" y="101.3">A1+3V3_R4</text>
<text x="16.6" y="106.3">B3</text>
<text x="16.6" y="103.8">B2</text>
<text x="19.9" y="107.6">B3</text>
<text x="19.9" y="105.1">B2</text>
<text x="19.9" y="102.5">B1</text>
<text x="26.9" y="102.1" transform="rotate(-90 26.9 102.1)">S1</text>
<text x="31" y="107.6">A3</text>
<text x="31" y="105.1">A2</text>
<text x="31" y="102.5">A1</text>
<text x="34.3" y="106.3">A3</text>
<text x="34.3" y="103.8">A2VSRC_R3</text>
<text x="59.8" y="106.3">B3</text>
<text x="59.8" y="103.8">B2</text>
<text x="63" y="107.6">B3</text>
<text x="63" y="105.1">B2</text>
<text x="63" y="102.5">B1</text>
<text x="70" y="102.1" transform="rotate(-90 70 102.1)">S1</text>
<text x="74.2" y="107.6">A3</text>
<text x="74.2" y="105.1">A2</text>
<text x="74.2" y="102.5">A1</text>
<text x="77.5" y="106.3">A3</text>
<text x="77.5" y="103.8">A2VSRC_R4</text>
<text x="16.6" y="114">B6</text>
<text x="16.6" y="111.4">B5</text>
<text x="16.6" y="108.9">B4</text>
<text x="19.9" y="112.7">B5</text>
<text x="19.9" y="110.1">B4</text>
<text x="31" y="112.7">A5</text>
<text x="31" y="110.1">A4</text>
<text x="34.3" y="114">A6</text>
<text x="34.3" y="111.4">A5CANL</text>
<text x="34.3" y="108.9">A4CANH</text>
<text x="59.8" y="114">B6</text>
<text x="59.8" y="111.4">B5</text>
<text x="59.8" y="108.9">B4</text>
<text x="63" y="112.7">B5</text>
<text x="63" y="110.1">B4</text>
<text x="74.2" y="112.7">A5</text>
<text x="74.2" y="110.1">A4</text>
<text x="77.5" y="114">A6</text>
<text x="77.5" y="111.4">A5CANL</text>
<text x="77.5" y="108.9">A4CANH</text>
<text x="16.6" y="119">B8</text>
<text x="16.6" y="116.5">B7</text>
<text x="19.9" y="117.8">B7</text>
<text x="19.9" y="115.2">B6</text>
<text x="31" y="117.8">A7</text>
<text x="31" y="115.2">A6</text>
<text x="34.3" y="119">A8</text>
<text x="34.3" y="116.5">A7</text>
<text x="59.8" y="119">B8</text>
<text x="59.8" y="116.5">B7</text>
<text x="63" y="117.8">B7</text>
<text x="63" y="115.2">B6</text>
<text x="74.2" y="117.8">A7</text>
<text x="74.2" y="115.2">A6</text>
<text x="77.5" y="119">A8</text>
<text x="77.5" y="116.5">A7</text>
<text x="15.6" y="124.1">B10</text>
<text x="16.6" y="121.6">B9</text>
<text x="19.9" y="125.4">B10</text>
<text x="19.9" y="122.8">B9</text>
<text x="19.9" y="120.3">B8</text>
<text x="30" y="125.4">A10</text>
<text x="31" y="122.8">A9</text>
<text x="31" y="120.3">A8</text>
<text x="34.3" y="124.1">A10</text>
<text x="34.3" y="121.6">A9</text>
<text x="58.8" y="124.1">B10</text>
<text x="59.8" y="121.6">B9</text>
<text x="63" y="125.4">B10</text>
<text x="63" y="122.8">B9</text>
<text x="63" y="120.3">B8</text>
<text x="73.2" y="125.4">A10</text>
<text x="74.2" y="122.8">A9</text>
<text x="74.2" y="120.3">A8</text>
<text x="77.5" y="124.1">A10</text>
<text x="77.5" y="121.6">A9</text>
<text x="15.6" y="131.7">B13</text>
<text x="15.6" y="129.2">B12</text>
<text x="15.6" y="126.7">B11</text>
<text x="19.9" y="130.5">B12</text>
<text x="19.9" y="127.9">B11</text>
<text x="30" y="130.5">A12</text>
<text x="30" y="127.9">A11</text>
<text x="34.3" y="131.7">A13</text>
<text x="34.3" y="129.2">A12</text>
<text x="34.3" y="126.7">A11</text>
<text x="58.8" y="131.7">B13</text>
<text x="58.8" y="129.2">B12</text>
<text x="58.8" y="126.7">B11</text>
<text x="63" y="130.5">B12</text>
<text x="63" y="127.9">B11</text>
<text x="73.2" y="130.5">A12</text>
<text x="73.2" y="127.9">A11</text>
<text x="77.5" y="131.7">A13</text>
<text x="77.5" y="129.2">A12</text>
<text x="77.5" y="126.7">A11</text>
<text x="15.6" y="136.8">B15</text>
<text x="15.6" y="134.3">B14</text>
<text x="19.9" y="135.5">B14</text>
<text x="19.9" y="133">B13</text>
<text x="30" y="135.5">A14</text>
<text x="30" y="133">A13</text>
<text x="34.3" y="136.8">A15</text>
<text x="34.3" y="134.3">A14</text>
<text x="58.8" y="136.8">B15</text>
<text x="58.8" y="134.3">B14</text>
<text x="63" y="135.5">B14</text>
<text x="63" y="133">B13</text>
<text x="73.2" y="135.5">A14</text>
<text x="73.2" y="133">A13</text>
<text x="77.5" y="136.8">A15</text>
<text x="77.5" y="134.3">A14</text>
<text x="15.6" y="141.9">B17</text>
<text x="15.6" y="139.4">B16</text>
<text x="19.9" y="143.2">B17</text>
<text x="19.9" y="140.6">B16</text>
<text x="19.9" y="138.1">B15</text>
<text x="30" y="143.2">A17</text>
<text x="30" y="140.6">A16</text>
<text x="30" y="138.1">A15</text>
<text x="34.3" y="141.9">A17</text>
<text x="34.3" y="139.4">A16</text>
<text x="58.8" y="141.9">B17</text>
<text x="58.8" y="139.4">B16</text>
<text x="63" y="143.2">B17</text>
<text x="63" y="140.6">B16</text>
<text x="63" y="138.1">B15</text>
<text x="73.2" y="143.2">A17</text>
<text x="73.2" y="140.6">A16</text>
<text x="73.2" y="138.1">A15</text>
<text x="77.5" y="141.9">A17</text>
<text x="77.5" y="139.4">A16</text>
<text x="15.6" y="144.4">B18</text>
<text x="19.9" y="145.7">B18</text>
<text x="26.9" y="147.2" transform="rotate(-90 26.9 147.2)">S2</text>
<text x="30" y="145.7">A18</text>
<text x="34.3" y="144.4">A18 GND</text>
<text x="58.8" y="144.4">B18</text>
<text x="63" y="145.7">B18</text>
<text x="70" y="147.2" transform="rotate(-90 70 147.2)">S2</text>
<text x="73.2" y="145.7">A18</text>
<text x="77.5" y="144.4">A18 GND</text>
<text x="25.8" y="151.1" transform="rotate(-90 25.8 151.1)">S2</text>
<text x="69" y="151.1" transform="rotate(-90 69 151.1)">S2</text>
</g>
<g font-size="1.8" fill="#00f">
<text x="106.1" y="24.8">+3V3</text>
<text x="111.6" y="28.6">BSMD1206-025-33V</text>
<text x="120.5" y="24.8">+3V3_R2</text>
<text x="158.6" y="24.8">+3V3</text>
<text x="106.1" y="32.4">+3V3</text>
<text x="120.5" y="32.4">+3V3_R3</text>
<text x="106.1" y="40.1">+3V3</text>
<text x="111.6" y="36.3">BSMD1206-025-33V</text>
<text x="120.5" y="40.1">+3V3_R4</text>
<text x="158.6" y="38.8">VSRC</text>
<text x="111.6" y="43.9">BSMD1206-025-33V</text>
<text x="105.4" y="51.5">VSRC</text>
<text x="120.5" y="51.5">VSRC_R2</text>
<text x="158.6" y="52.8">CANH</text>
<text x="105.4" y="59.1">VSRC</text>
<text x="111.6" y="55.3">BSMD1206-025-33V</text>
<text x="120.5" y="59.1">VSRC_R3</text>
<text x="111.6" y="62.9">BSMD1206-025-33V</text>
<text x="105.4" y="66.7">VSRC</text>
<text x="111.6" y="70.5">BSMD1206-025-33V</text>
<text x="120.5" y="66.7">VSRC_R4</text>
<text x="158.6" y="66.7">CANL</text>
<text x="158.6" y="80.7">GND</text>
<text x="18.9" y="84.5">X1618WVS-36-9TV15</text>
<text x="62.1" y="84.5">X1618WVS-36-9TV15</text>
<text x="105.4" y="92.1">+3V3_R2</text>
<text x="123.1" y="92.1">GND</text>
<text x="115.4" y="97.2">100nF</text>
<text x="105.4" y="102.3">+3V3_R3</text>
<text x="115.4" y="107.4">100nF</text>
<text x="123.1" y="102.3">GND</text>
<text x="105.4" y="113.7">+3V3_R4</text>
<text x="123.1" y="113.7">GND</text>
<text x="115.4" y="118.8">100nF</text>
<text x="108.7" y="125.2">+3V3</text>
<text x="123.1" y="125.2">GND</text>
<text x="115.4" y="130.2">100nF</text>
<text x="108.7" y="135.3">+3V3</text>
<text x="123.1" y="135.3">GND</text>
<text x="115.4" y="140.4">10uF</text>
<text x="18.9" y="154.4">X1618WVS-36-9TV15</text>
<text x="62.1" y="154.4">X1618WVS-36-9TV15</text>
</g>
<g font-size="1.5" fill="#000080">
<text x="151" y="22.3">H6</text>
<text x="151" y="36.3">H7</text>
<text x="151" y="50.2">H8</text>
<text x="151" y="64.2">H9</text>
<text x="151" y="78.2">H10</text>
</g>
<g font-size="1.5" fill="#00f">
<text x="151" y="32.4">PZ1.27-1x2PLT-L7.2-R Pin header</text>
<text x="151" y="46.4">PZ1.27-1x2PLT-L7.2-R Pin header</text>
<text x="151" y="60.4">PZ1.27-1x2PLT-L7.2-R Pin header</text>
<text x="151" y="74.4">PZ1.27-1x2PLT-L7.2-R Pin header</text>
<text x="151" y="88.3">PZ1.27-1x2PLT-L7.2-R Pin header</text>
</g>
</svg>
